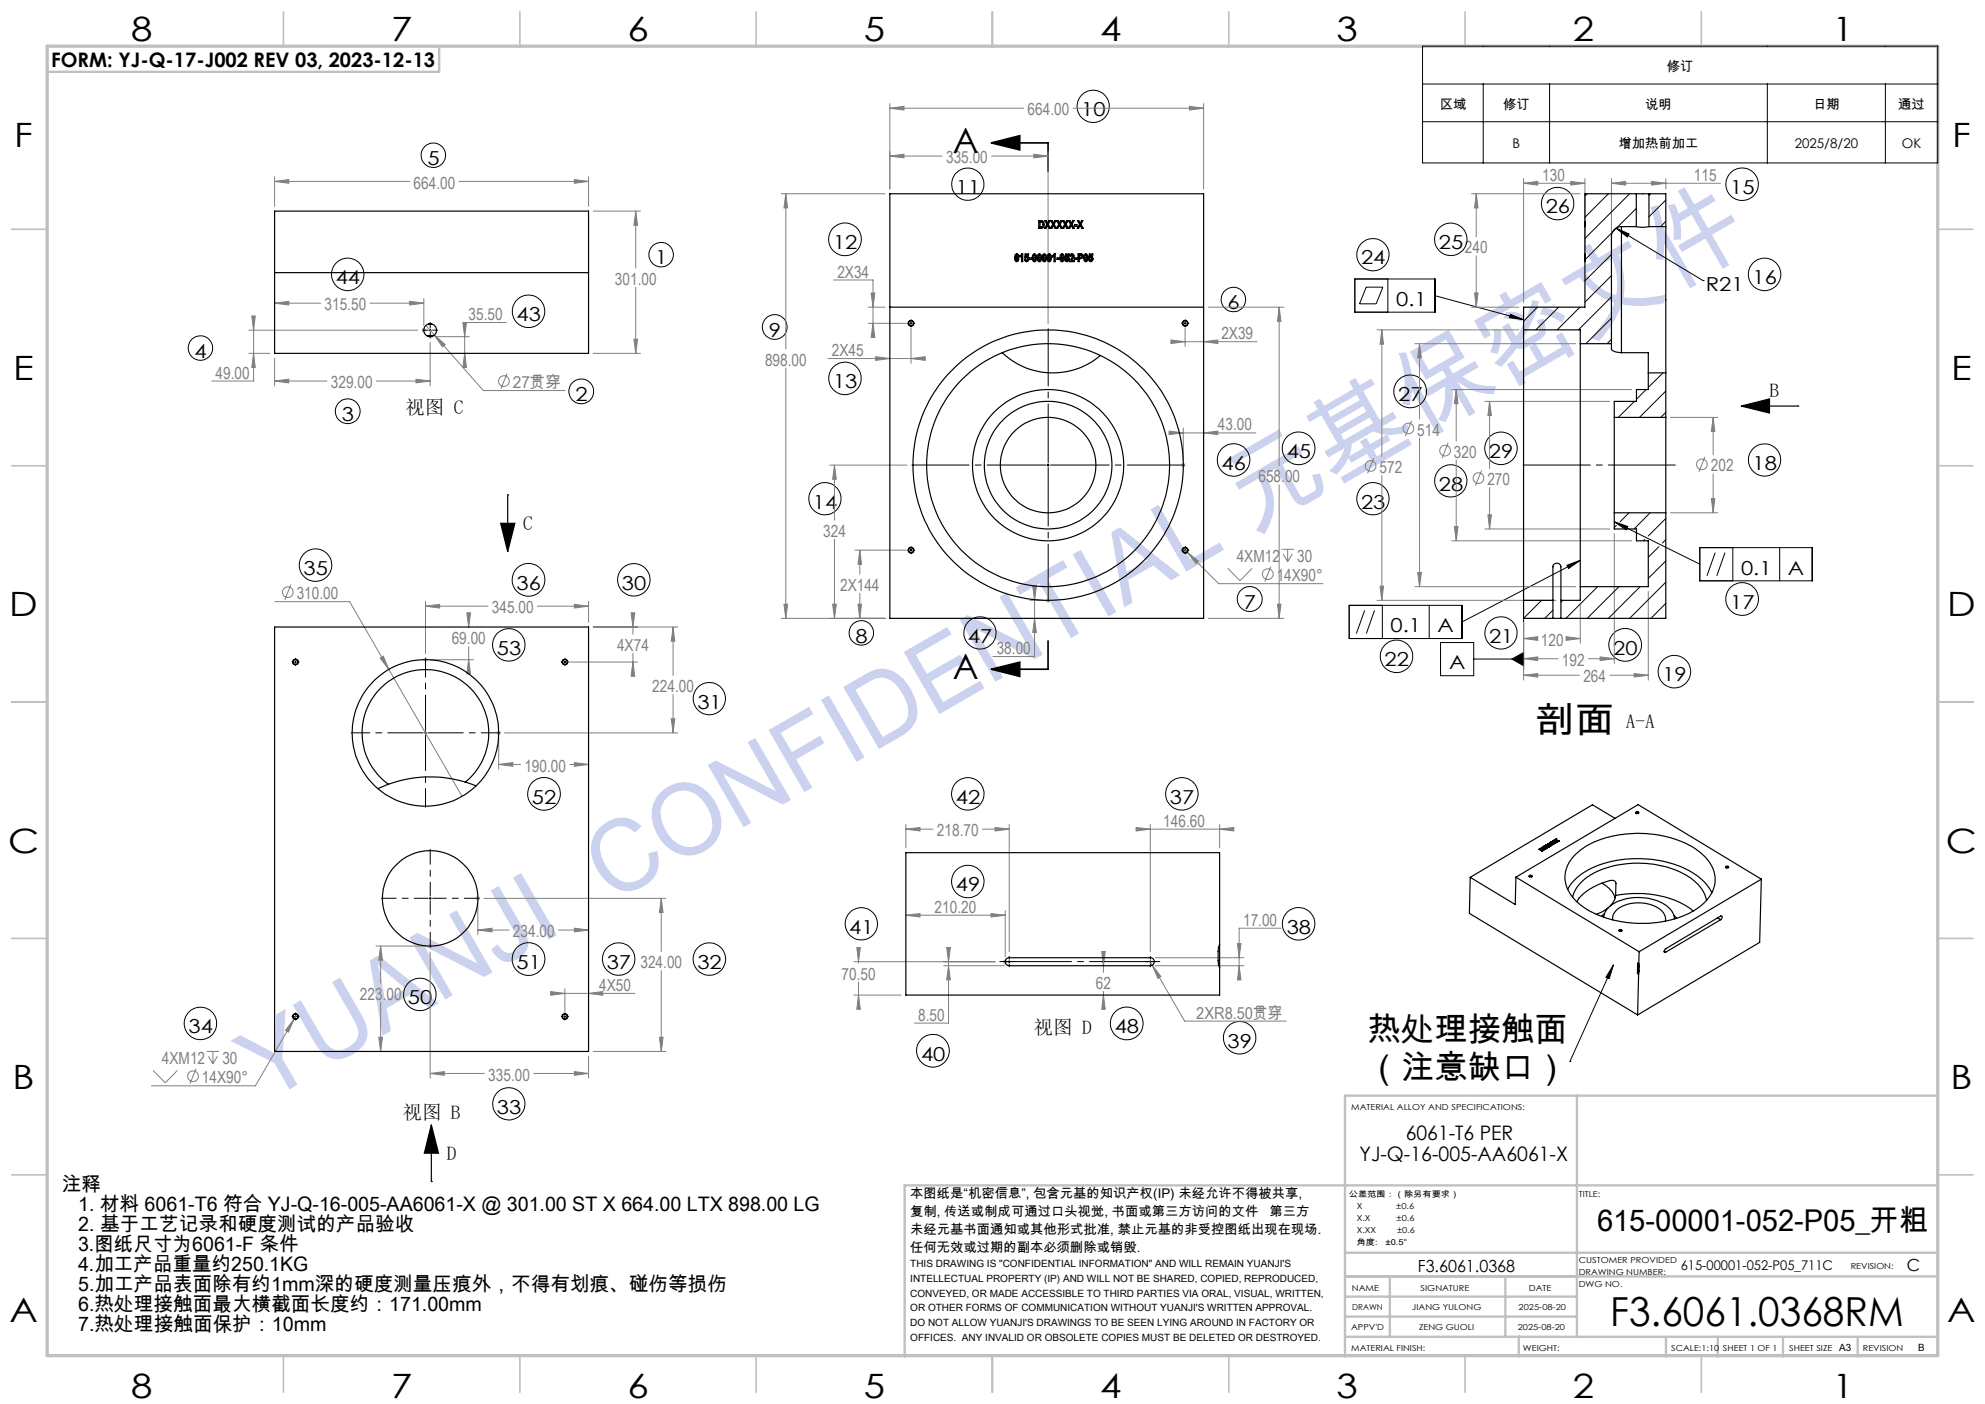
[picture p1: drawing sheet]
<svg xmlns="http://www.w3.org/2000/svg" width="420mm" height="297mm" viewBox="0 0 420 297" stroke-linecap="round" stroke-linejoin="round" font-family="sans-serif">
<g fill="none" stroke="#c0c0c0" stroke-width=".35">
<path d="M60 2.5v7.5M110 2.5v7.5M160 2.5v7.5M210 2.5v7.5M260 2.5v7.5M310 2.5v7.5M360 2.5v7.5M2.5 48.5h7.5M410 48.5h7.5M2.5 98.5h7.5M410 98.5h7.5M2.5 148.5h7.5"/>
<path d="M410 148.5h7.5M2.5 198.5h7.5M410 198.5h7.5M2.5 248.5h7.5M410 248.5h7.5M60 287v7.5M110 287v7.5M160 287v7.5M210 287v7.5M260 287v7.5M310 287v7.5M360 287v7.5"/>
</g>
<g fill="none" stroke="#c0c0c0" stroke-width=".5">
<path d="M92.9 9.8v5.4h-82.9M333.7 231.8v51M410 231.8h-125.4v55.2M410 250.8h-218.6v36.2M284.6 265h125.4M284.6 278.5h49.1M284.6 274.3h49.1M284.6 270h125.4M294.1 270v12.8M318.5 270v12.5M284.6 282.8h125.4M321.3 282.7v4.2"/>
<path d="M352.5 282.8v4.2M363.5 282.8v4.2M377.3 282.8v4.2M393.1 282.8v4.2"/>
</g>
<path d="M10 9.8h400v277h-400z" fill="none" stroke="#c0c0c0" stroke-width=".7"/>
<g fill="none" stroke="#808080" stroke-width=".21">
<path d="M58.1 38.4l3-.4v.8zM58.1 37.4v6.3M58.1 38.4h28.6M97.1 38.4h27.4M121.5 38l3 .4-3 .4zM124.5 37.4v6.3M188.3 33l3-.4v.8zM188.3 33h11.1M188.3 22.9l3-.4v.8zM188.3 21.9v18.1M188.3 22.9h28.3M209.8 33h12"/>
<path d="M218.8 32.6l3 .4-3 .4zM221.8 32v36.5M227 22.9h27.7M251.7 22.5l3 .4-3 .4zM254.7 21.9v18.1M322.4 38.8l3-.4v.8zM322.4 37.8v26.2M322.4 38.8h13M332.4 38.4l3 .4-3 .4zM335.4 37.8v16.5M341 38.8l3-.4v.8zM341 38.8h23"/>
<path d="M341 37.8v11.2M349.5 38.4l3 .4-3 .4zM352.5 37.8v2.2M125.5 44.7h10M134.5 44.7v12M134.5 44.7l.4 3h-.8zM165.3 41h22M166.3 41v32.8M166.3 41l.4 3h-.8zM176.4 59.2h8.3v12.2M311.4 41h23M312.3 41l.4 3h-.7z"/>
<path d="M312.3 41v9.1M312.3 54.1v10.9M52.6 69.8h35.8M52.6 74.8h4.5M53.3 66.8h.7l-.3 3zM53.7 74.8l.3 2.9h-.7zM53.7 66.8v13.8h-8.9M58.1 64.1l3-.4v.8zM58.1 64.1h9.7M58.1 75.8v5.8M78.3 64.1h11.4M86.7 63.7l3 .4-3 .4z"/>
<path d="M89.7 63.1v5.8M90.1 68.9l1.8 2M91 72.5v9.1M91.9 70.9l10.4 11.7h17.3M91.9 70.9l2.3 2-.6 .5zM92 71.2h7.3M97.9 68.2h.8l-.4 3zM98.3 74.8l.4 2.9h-.8zM107.1 68.2h-8.8v9.5M107.3 79l-1.3 3.2M125.5 74.8h10M134.1 71.8h.8l-.4 3z"/>
<path d="M134.5 60.7v14.1M166.3 77.9v52.9M175.2 75.8h20.6M183.7 65h3.6M183.7 68.4h8.1M184.3 62h.8l-.4 3zM184.7 68.4l.4 3h-.8zM185.3 75.5l3 .3-3 .4zM192.8 75.8l3-.3v.7zM192.8 69.4v7.5M247.8 71.9l3 .4-3 .4zM247.8 72.3h18.2"/>
<path d="M250.8 69.4v3.9M254.7 72.3l3-.4v.8zM255.7 65h16M270.7 65l.3 3h-.7zM270.7 65v33.5M291.4 69.8h30M292.4 69.8l.3 3h-.7zM292.4 69.8v26.8M299.4 72.7h34M300.4 72.7l.3 3h-.7zM300.4 72.7v15.9M311.4 65h10"/>
<path d="M312 62h.7l-.4 3zM58.1 80.6l3-.4v.8zM58.1 80.6h11.1M79.6 80.6h11.4M88 80.2l3 .4-3 .4zM175.6 98.4h16.3M176.6 98.4l.4 3h-.8zM176.6 98.4v11.6M247.4 91.2l3 .4-3 .3zM247.4 91.6h18.3M250.4 90.6v6.8M254.7 91.6l3-.4v.7z"/>
<path d="M290.7 96.9l-1.4 3.3M298.7 89l-1.3 3.2M300.4 92.7v31.4M306.4 93.7l-1.3 3.2M307.1 82.4h38.2M308.1 82.4l.4 3h-.8zM308.1 82.4v10.9M308.1 97.3v17.1M313.5 99.5l-1.3 3.3M314.2 84.9h26.4M315.2 84.9l.4 3h-.8zM315.2 84.9v14.2"/>
<path d="M353.4 88.3h10.1M360.8 96.6l-1.4 3.2M362.5 88.3l.3 3h-.7zM362.5 88.3v7.9M176.6 114v16.8M180.9 116.4h10.9M181.9 116.4l.4 3h-.8zM181.9 116.4v5.1M250.3 116l7.5 7.5h22.1M251.2 116.8l2.4 1.9-.6 .5zM268.9 119.8l-1.3 3.2M270.7 102.5v28.3"/>
<path d="M271.2 116.2h2.6M271.5 117.2l1 1.6M272.5 116.2v2.6M273.4 117.2l-.9 1.6M292.4 100.6v26.4M307.1 114.4h38.2M307.7 111.4h.8l-.4 3zM314.2 111.9h26.4M314.8 108.9h.8l-.4 3zM315.2 103.1v8.8M341.6 112.9v27.4M353.4 108.5h10.1"/>
<path d="M362.1 105.5h.7l-.3 3zM362.5 100.3v8.2M58.1 127.3h15.9l23.8 41.1M61.6 123.6l-1.3 3.3M80.4 139.2l.7-.4 1.2 2.8zM90 127.2v11.1M90 128.2h13.3M90 128.2l3-.4v.8zM91 139.6h9.2M98.8 129.6h.8l-.4 3zM99.2 129.6v3.1M99.2 136.8v5.8"/>
<path d="M99.2 139.6l.4 3h-.8zM113.7 128.2h10.8M121.5 127.8l3 .4-3 .4zM124.5 127.2v4.5M125.5 132.6h17.9M133.5 129.6h.8l-.4 3zM133.9 129.6v4.6M133.9 138.2v4.8M142.4 132.6l.4 3h-.8zM142.4 132.6v10.3M165.3 130.8h22M165.9 127.8h.8l-.4 3z"/>
<path d="M176.2 127.8h.8l-.4 3zM181.5 127.8h.8l-.4 3zM181.9 125.5v5.3M217.9 127h2.9M218.5 124h.8l-.4 3zM218.9 124v14.9h-8.8M218.9 130.8l.4 3h-.8zM255.7 130.8h16M259.8 120.2l2.6 2.6 2.5-2.6M270.3 127.8h.7l-.3 3zM291.4 127h37.8M292 124h.7l-.3 3z"/>
<path d="M299.4 124.1h34M300 121.1h.7l-.3 3zM322.4 135.1l3-.4v.8zM322.4 135.1h2.8M322.4 139.3l3-.3v.7zM322.4 131.8v12.1M322.4 139.3h7.3M331.4 134.7l3 .4-3 .4zM331.6 135.1h2.8M334.4 128v8.1M336.1 139.3h5.5M338.6 139l3 .3-3 .4z"/>
<path d="M348.8 125.1v18.8M105.5 156v6.7M106.8 155h36.6M120.5 140h14.4M133.9 140l.4 3h-.8zM142 152h.8l-.4 3zM142.4 146.9v8.1M322.4 142.8l3-.3v.7zM322.4 142.8h11.8M340.6 142.8h8.2M345.8 142.5l3 .3-3 .4zM105.5 161.7h4.6"/>
<path d="M105.5 161.7l3-.4v.8zM120.6 161.7h3.9M121.5 161.3l3 .4-3 .4zM191.7 175.4l3-.4v.8zM191.7 174.4v5M191.7 175.4h5.7M207.9 175.4h5.6M210.5 175l3 .4-3 .4zM213.5 174.4v26.9M240.4 175.4h20.7M240.4 175l3 .4-3 .4zM243.4 174.4v26.9"/>
<path d="M258.1 175.4l3-.4v.8zM258.1 174.4v5M101.1 191v6.7M101.1 196.7h6.6M101.1 196.7l3-.3v.7zM102.4 190h38.5M118.1 196.7h6.4M121.5 196.4l3 .3-3 .4zM139.9 190l.4 3h-.8zM139.9 190v11.3M191.7 193.6l3-.4v.8zM191.7 193.6h21"/>
<path d="M209.7 193.2l3 .4-3 .4zM212.7 192.6v9.8M261.8 199.6h.8l-.4 3zM271 196.4h-8.8v10.9M62.2 215.5l-8.2 14.2h-22M62.2 215.5l-1.2 2.8-.6-.3zM62.8 214.5l-.6 1M79.6 200.1h10.4M80.2 219.4h.7l-.4 3zM80.5 200.1l.4 3h-.7zM80.5 200.1v7.9M80.5 212v10.4"/>
<path d="M91 201.4v26.7M116.5 210.1h17.8M116.5 209.8l3 .3-3 .4zM119.5 209.2v4.8M124.5 210.1l3-.3v.7zM139.5 219.4h.8l-.4 3zM139.9 205.3v17.1M180.7 203.4h29.8M180.7 210.5h9.9M181.3 200.4h.7l-.4 3zM181.6 200.4v3.3M181.6 207.8v5.7"/>
<path d="M181.6 210.5l.4 3h-.7zM199.7 204.3h12.8M200.3 200.4h.8l-.4 3zM200.7 204.3l.4 3h-.8zM200.7 200.4v16h-7.2M233.1 201.3h.8l-.4 3zM233.5 210.5l.4 3h-.8zM233.5 201.3v4.4M233.5 209.7v3.8M243.4 203.4l.4 .8M243.8 204.2l1.8 2.4-.6 .4zM243.8 204.2l6.8 11.8h21.6"/>
<path d="M244.4 204.3h18.8M244.4 202.6h18.8M262.2 204.3l.4 3h-.8zM32.4 226.4l2.6 2.7 2.5-2.7M41.5 226.1l-1.3 3.2M43.7 222.4h2.7M44.1 223.4l.9 1.6M45 222.4v2.6M46 223.4l-1 1.6M91 227.1l3-.4v.8zM91 227.1h11.5M112.9 227.1h11.6"/>
<path d="M121.5 226.7l3 .4-3 .4zM124.5 223.4v4.7M125.5 222.4h15.4"/>
<circle cx="106.6" cy="80.6" r="1.13"/>
<circle cx="290" cy="98.6" r="1.14"/>
<circle cx="298" cy="90.6" r="1.13"/>
<circle cx="305.8" cy="95.3" r="1.13"/>
<circle cx="360.1" cy="98.2" r="1.14"/>
<circle cx="312.8" cy="101.1" r="1.14"/>
<circle cx="60.9" cy="125.3" r="1.13"/>
<circle cx="268.3" cy="121.5" r="1.13"/>
<circle cx="40.8" cy="227.7" r="1.14"/>
</g>
<g fill="none" stroke="#000" stroke-width=".21">
<path d="M301 9.8h109v24.7h-109zM301 17.8h109M313.8 17.8v16.7M327.9 17.8v16.7M373.9 17.8v16.7M398.9 17.8v16.7M301 25.7h109M286.7 59h16.9v7h-16.9zM293.7 59v7M341.9 48.3l18.5 11.1M341.9 48.3l2.8 1.2-.4 .6zM360.4 59.4h.1"/>
<path d="M90.8 69.8h.5M91 69.6v.5M192.5 68.4h.5M192.8 68.2v.4M250.5 68.4h.5M250.8 68.2v.4M289.1 60.7h3.5l-1.4 3.6h-3.5zM303.6 62.5l18.8 5.1M319.6 66.5l2.8 1.1-3-.4zM221.5 98.4h.5M221.8 98.1v.5M192.5 116.4h.5"/>
<path d="M192.8 116.1v.6M250.5 116.4h.5M250.8 116.1v.6M331.5 119.6l2.9-1.1-2.5 1.8zM334.4 118.5l-25.1 13.1M341.6 110.4l18.1 8.9M341.6 110.4l2.8 1-.3 .7zM359.7 115.8h23.8v7.1h-23.8zM362.9 116.9l-1.7 4.9M365 116.9l-1.7 4.9M366.6 115.8v7.1M376.6 115.8v7.1"/>
<path d="M62.5 139.8v.5M119.5 139.8v.5M285.5 128.1h23.8v7h-23.8zM288.7 129.1l-1.7 4.9M290.8 129.1l-1.7 4.9M292.5 128.1v7M302.4 128.1v7M304.8 135.9h7v7h-7zM311.8 139.4h10.6M319.9 139.4l2.5-1.4v2.8zM322.4 130.8v11M62.3 140h.5"/>
<path d="M89.8 155h.5M90 154.8v.5M119.3 140h.5M90.8 190h.5M91 189.8v.5M62.3 215h.5M62.5 214.8v.5M119.3 215h.5M119.5 214.8v.5M213.3 203.4h.5M213.5 203.2v.5M243.1 203.4h.6"/>
<path d="M243.4 203.2v.5M341.4 204.1l-9.2 20.4M341.4 204.1l-.9 2.9-.7-.3zM332.2 224.5h.1"/>
<circle cx="91.7" cy="32.8" r="2.58"/>
<circle cx="204.8" cy="39" r="3.4"/>
<circle cx="231.3" cy="22.5" r="3.4"/>
<circle cx="368.6" cy="39" r="3.4"/>
<circle cx="73.6" cy="58" r="3.4"/>
<circle cx="139.9" cy="53.9" r="2.59"/>
<circle cx="178.8" cy="50.6" r="3.5"/>
<circle cx="290.5" cy="53.9" r="3.4"/>
<circle cx="307" cy="50.6" r="3.4"/>
<circle cx="329.6" cy="43.1" r="3.4"/>
<circle cx="373.4" cy="58" r="3.4"/>
<circle cx="42.4" cy="73.6" r="2.58"/>
<circle cx="111.8" cy="65.9" r="3.4"/>
<circle cx="163.9" cy="69.2" r="2.62"/>
<circle cx="261" cy="63.4" r="2.59"/>
<circle cx="73.6" cy="87" r="2.62"/>
<circle cx="123" cy="82.8" r="2.62"/>
<circle cx="178.8" cy="80.1" r="3.4"/>
<circle cx="261" cy="97.3" r="3.4"/>
<circle cx="274.8" cy="94.8" r="3.5"/>
<circle cx="298.4" cy="82.8" r="3.5"/>
<circle cx="317.6" cy="94.8" r="3.4"/>
<circle cx="373.4" cy="97.3" r="3.4"/>
<circle cx="66.8" cy="119.5" r="3.4"/>
<circle cx="174.5" cy="105.5" r="3.4"/>
<circle cx="290.5" cy="105.5" r="3.4"/>
<circle cx="307" cy="101.7" r="3.4"/>
<circle cx="107.6" cy="136.4" r="3.4"/>
<circle cx="111.8" cy="122.7" r="3.5"/>
<circle cx="134.1" cy="122.7" r="3.4"/>
<circle cx="182.2" cy="133.9" r="2.58"/>
<circle cx="207.3" cy="133.9" r="3.4"/>
<circle cx="264.4" cy="126.7" r="2.64"/>
<circle cx="295.5" cy="138.8" r="3.4"/>
<circle cx="317.6" cy="133.9" r="3.4"/>
<circle cx="343.9" cy="136.4" r="3.5"/>
<circle cx="368.6" cy="126.7" r="3.5"/>
<circle cx="150.1" cy="147.8" r="3.4"/>
<circle cx="354.3" cy="142.1" r="3.4"/>
<circle cx="115.1" cy="167.9" r="3.5"/>
<circle cx="204.8" cy="167.9" r="3.4"/>
<circle cx="250.1" cy="167.9" r="3.4"/>
<circle cx="182.3" cy="195.4" r="3.4"/>
<circle cx="204.8" cy="186.5" r="3.4"/>
<circle cx="274.8" cy="195.4" r="3.4"/>
<circle cx="42.4" cy="216.5" r="3.4"/>
<circle cx="88.8" cy="210.4" r="3.4"/>
<circle cx="111.8" cy="202.9" r="3.5"/>
<circle cx="130.9" cy="202.9" r="3.4"/>
<circle cx="150.1" cy="202.9" r="3.4"/>
<circle cx="238.4" cy="216.5" r="3.5"/>
<circle cx="262.3" cy="219.5" r="3.4"/>
<circle cx="107.6" cy="233.5" r="3.4"/>
<circle cx="197.4" cy="222.3" r="3.5"/>
</g>
<path d="M368.4 85.9l6-1.5v3zM368.4 85.9h12M380.4 85.9h.1M105.9 110.7h3l-1.5 6zM107.4 104.7h.1M107.4 104.7v12M91.3 237.9l1.5 6h-3zM91.3 237.9v12M91.3 249.9h.1" fill="none" stroke="#000" stroke-width=".25"/>
<path d="M209.8 30.2l6-1.5v3zM209.8 30.2h12v6M221.8 135.6v6h-12M209.8 141.6l6-1.5v3z" fill="none" stroke="#000" stroke-width=".35"/>
<g fill="none" stroke="#c0c0c0" stroke-width=".21">
<path d="M89.2 69.8h1M89.3 69.5l.7 .7M89.7 69.4v1M90 69.5l-.7 .7M90.5 71.2h1M90.7 70.9l.7 .7M91 70.7v1M91.4 70.9l-.7 .7M249.9 98.4h1M250 98l.7 .7M250.4 97.9v1M250.7 98l-.7 .7"/>
<path d="M89.5 139.6h1M89.7 139.2l.7 .7M90 139v1M90.4 139.2l-.7 .7M221.3 127h.9M221.4 126.6l.7 .7M221.8 126.5v1M222.1 126.6l-.7 .7M105 155h1M105.2 154.7l.7 .7M105.5 154.5v1M105.9 154.7l-.7 .7"/>
<path d="M90.7 199.8l.7 .7M91 199.6v1.1M91.4 199.8l-.7 .7M100.6 190h1M100.8 189.7l.7 .7M101.1 189.5v1M101.5 189.7l-.7 .7M90.5 200.1h1M212.2 203.4h1M212.3 203.1l.7 .7M212.7 202.9v1M213 203.1l-.7 .7"/>
</g>
<path d="M354.5 98.4h-32.3" fill="none" stroke="#000" stroke-width=".21" stroke-dasharray="15.2 1.3 1.3 1.3" stroke-dashoffset="1.1"/>
<g fill="none" stroke="#000" stroke-width=".21" stroke-dasharray="15.2 1.3 1.3 1.3">
<path d="M90.5 69.8h-1.1M91 69.3v-1.1M91 70.3v1.1M91.5 69.8h1.1M192.3 68.4h-.3M192.8 67.9v-.3M192.8 68.9v.2M193.3 68.4h.2M250.3 68.4h-.3M250.8 67.9v-.3M250.8 68.9v.2M251.3 68.4h.2"/>
<path d="M192.3 116.4h-.3M192.8 115.9v-.3M192.8 116.9v.2M193.3 116.4h.2M250.3 116.4h-.3M250.8 115.9v-.3M250.8 116.9v.2M251.3 116.4h.2M62.5 139.5v-.2M119.5 139.5v-.2M62 140h-.2M62.5 140.5v.3"/>
<path d="M63 140h.3M119 140h-.2M119.5 140.5v.3M120 140h.3M62 215h-.2M62.5 214.5v-.2M62.5 215.5v.3M63 215h.3M119 215h-.2M119.5 214.5v-.2M119.5 215.5v.3M120 215h.3"/>
<path d="M213 203.4h-.6M213.5 202.9v-.6M213.5 203.9v.6M214 203.4h.6M242.9 203.4h-.6M243.4 202.9v-.6M243.4 203.9v.6M243.9 203.4h.6"/>
</g>
<path d="M89.5 155h-15.2M90 154.5v-15.2M90 155.5v15.3M90.5 155h15.3" fill="none" stroke="#000" stroke-width=".21" stroke-dasharray="15.2 1.3 1.3 1.3" stroke-dashoffset="7.8"/>
<path d="M90.5 190h-9.8M91 189.5v-9.8M91 190.5v9.9M91.5 190h9.9" fill="none" stroke="#000" stroke-width=".21" stroke-dasharray="15.2 1.3 1.3 1.3" stroke-dashoffset="12.3"/>
<path d="M245.4 203.4h-33.9" fill="none" stroke="#000" stroke-width=".21" stroke-dasharray="15.2 1.3 1.3 1.3" stroke-dashoffset=".4"/>
<path d="M221.3 98.4h-28.4M221.8 97.9v-28.4M221.8 98.9v28.3M222.3 98.4h28.3" fill="none" stroke="#000" stroke-width=".21" stroke-dasharray="15.2 1.3 1.3 1.3" stroke-dashoffset="2.8"/>
<g fill="#000">
<path d="M341.4 204.1l-.9 2.9-.7-.3z"/>
<path d="M209.8 30.2l6-1.5v3zM209.8 141.6l6-1.5v3z"/>
<path d="M341.9 48.3l2.8 1.2-.4 .6zM319.6 66.5l2.8 1.1-3-.4zM331.5 119.6l2.9-1.1-2.5 1.8zM341.6 110.4l2.8 1-.3 .7zM319.9 139.4l2.5 1.4v-2.8z"/>
<path d="M368.4 85.9l6-1.5v3zM105.9 110.7h3l-1.5 6zM91.3 237.9l1.5 6h-3z"/>
</g>
<g fill="#808080">
<path d="M332.4 38.4l3 .4-3 .4zM322.4 38.8l3-.4v.8z"/>
<path d="M341 38.8l3-.4v.8zM349.5 38.4l3 .4-3 .4zM312 62h.7l-.4 3zM312.3 41l.4 3h-.7zM362.5 88.3l.3 3h-.7zM362.1 105.5h.7l-.3 3zM315.2 84.9l.4 3h-.8zM314.8 108.9h.8l-.4 3zM308.1 82.4l.4 3h-.8zM307.7 111.4h.8l-.4 3zM300.4 72.7l.3 3h-.7zM300 121.1h.7l-.3 3zM292.4 69.8l.3 3h-.7zM292 124h.7l-.3 3z"/>
<path d="M322.4 135.1l3-.4v.8zM331.4 134.7l3 .4-3 .4z"/>
<path d="M338.6 139l3 .3-3 .4zM322.4 139.3l3-.3v.7zM345.8 142.5l3 .3-3 .4zM322.4 142.8l3-.3v.7z"/>
<path d="M86.7 63.7l3 .4-3 .4zM58.1 64.1l3-.4v.8zM209.7 193.2l3 .4-3 .4zM191.7 193.6l3-.4v.8z"/>
<path d="M218.5 124h.8l-.4 3zM218.9 130.8l.4 3h-.8zM99.2 139.6l.4 3h-.8zM98.8 129.6h.8l-.4 3zM80.5 200.1l.4 3h-.7zM80.2 219.4h.7l-.4 3zM105.5 161.7l3-.4v.8zM121.5 161.3l3 .4-3 .4zM101.1 196.7l3-.3v.7zM121.5 196.4l3 .3-3 .4zM97.9 68.2h.8l-.4 3zM98.3 74.8l.4 2.9h-.8z"/>
<path d="M247.4 91.2l3 .4-3 .3zM254.7 91.6l3-.4v.7z"/>
<path d="M251.7 22.5l3 .4-3 .4zM188.3 22.9l3-.4v.8zM121.5 38l3 .4-3 .4zM58.1 38.4l3-.4v.8zM88 80.2l3 .4-3 .4zM58.1 80.6l3-.4v.8zM210.5 175l3 .4-3 .4zM191.7 175.4l3-.4v.8z"/>
<path d="M184.7 68.4l.4 3h-.8zM184.3 62h.8l-.4 3zM181.9 116.4l.4 3h-.8zM181.5 127.8h.8l-.4 3zM176.6 98.4l.4 3h-.8zM176.2 127.8h.8l-.4 3zM166.3 41l.4 3h-.8zM165.9 127.8h.8l-.4 3zM251.2 116.8l1.8 2.4 .6-.5zM270.7 65l.3 3h-.7zM270.3 127.8h.7l-.3 3zM80.4 139.2l1.9 2.4-1.2-2.8zM133.9 140l.4 3h-.8zM133.5 129.6h.8l-.4 3zM142 152h.8l-.4 3zM142.4 132.6l.4 3h-.8zM139.9 190l.4 3h-.8zM139.5 219.4h.8l-.4 3zM62.2 215.5l-1.8 2.5 .6 .3zM90 128.2l3-.4v.8zM121.5 127.8l3 .4-3 .4zM116.5 209.8l3 .3-3 .4zM124.5 210.1l3-.3v.7zM91 227.1l3-.4v.8zM121.5 226.7l3 .4-3 .4zM53.3 66.8h.7l-.3 3zM53.7 74.8l.3 2.9h-.7zM91.9 70.9l1.7 2.5 .6-.5zM134.5 44.7l.4 3h-.8zM134.1 71.8h.8l-.4 3zM181.3 200.4h.7l-.4 3zM181.6 210.5l.4 3h-.7zM200.3 200.4h.8l-.4 3zM200.7 204.3l.4 3h-.8zM243.8 204.2l1.2 2.8 .6-.4zM261.8 199.6h.8l-.4 3zM262.2 204.3l.4 3h-.8zM233.1 201.3h.8l-.4 3zM233.5 210.5l.4 3h-.8zM240.4 175l3 .4-3 .4zM258.1 175.4l3-.4v.8z"/>
<path d="M247.8 71.9l3 .4-3 .4zM254.7 72.3l3-.4v.8z"/>
<path d="M188.3 33l3-.4v.8zM218.8 32.6l3 .4-3 .4z"/>
<path d="M192.8 75.8l3-.3v.7zM185.3 75.5l3 .3-3 .4z"/>
</g>
<g fill="none" stroke="#000" stroke-width=".25">
<path d="M58.1 44.7h66.4v30.1h-66.4zM58.1 57.7h66.4M188.3 41h66.4v89.8h-66.4zM214.8 53.9l.4-.2 .3 .3v.1h-.2l-.1-.1h-.2l-.1 .4a.48 .48 0 0 1 .7 .2 .48 .48 0 0 1-.2 .6l-.3 .1a.84 .84 0 0 1-.3-1.3zM215 54.6l.1-.1a.3 .3 0 0 1 .2 .3 .3 .3 0 0 1-.2 .3zM216.2 53.7h.2v1.6h-.3v-1.2l-.3 .3v-.3zM216.9 53.7h.7v.3h-.5v.3a.49 .49 0 0 1 .6 .6 .49 .49 0 0 1-.9 .2v-.2h.2l.1 .1a.26 .26 0 0 0 .3-.3 .26 .26 0 0 0-.4-.1l-.2-.1zM217.8 54.6h.5v.3h-.5zM218.5 53.9l.3-.2a.68 .68 0 0 1 .5 1.1v.2a.37 .37 0 0 1-.4 .3 .37 .37 0 0 1-.4-.3zM218.8 54l.1-.1a.89 .89 0 0 1 0 1.2 1 1 0 0 1-.1-1.1zM219.6 53.9l.1-.1a.51 .51 0 0 1 .6 .1 .51 .51 0 0 1 0 .6 .51 .51 0 0 1 0 .7 .51 .51 0 0 1-.6 .1l-.2-.5zM219.8 46.7h.7a.89 .89 0 0 1 .4 .8 .89 .89 0 0 1-.6 .8h-.5z"/>
<path d="M219.9 54h.1a1 1 0 0 1-.1 1.1 1 1 0 0 1 0-1.1zM220.1 47a.53 .53 0 0 1 .6 .5 .53 .53 0 0 1-.6 .5zM220.6 53.9l.1-.1a.52 .52 0 0 1 .6 .1 .52 .52 0 0 1 .1 .6 .52 .52 0 0 1-.1 .7 .52 .52 0 0 1-.6 .1l-.2-.8zM220.8 54h.3a1 1 0 0 1-.1 1.1l-.2-.2zM221.1 46.7h.2l.4 .5 .2-.5h.3l-.4 .7 .4 .9 .5-.9-.4-.7h.3l.3 .5 .3-.5h.3l-.5 .7 .5 .9 .5-.9-.4-.7h.3l.3 .5 .2-.5h.4l-.5 .7 .5 .9 .5-.9-.5-.7h.3l.3 .5 .3-.5h.3l-.4 .7 .5 .9 .4-.9-.4-.7h.3l.3 .5 .3-.5h.3l-.5 .7 .5 .9h-.3l-.3-.6-.4 .6h-.6l-.3-.6-.3 .6h-.6l-.3-.6-.4 .6h-.6l-.3-.6-.3 .6h-.6l-.3-.6-.4 .6h-.3l.5-.9zM221.7 53.9l.2-.2a.68 .68 0 0 1 .5 1.1v.2a.37 .37 0 0 1-.4 .3 .37 .37 0 0 1-.3-.3zM221.9 54h.2a.88 .88 0 0 1-.1 1.1zM223.1 53.7h.2v1.6h-.3v-1.2l-.3 .3v-.3zM223.7 54.6h.4v.3h-.4zM224.4 53.9l.2-.2a.68 .68 0 0 1 .5 1.1v.2a.4 .4 0 0 1-.4 .3 .4 .4 0 0 1-.4-.3zM224.6 54h.2a.88 .88 0 0 1-.1 1.1zM225.5 53.7h.7v.3h-.5l-.1 .3a.49 .49 0 0 1 .6 .6 .49 .49 0 0 1-.8 .2l-.1-.2h.3a.18 .18 0 0 0 .2 .2 .18 .18 0 0 0 .2-.2 .25 .25 0 0 0-.1-.4 .25 .25 0 0 0-.3 .1l-.2-.1z"/>
<path d="M226.5 53.8a.49 .49 0 0 1 .7 .1 .49 .49 0 0 1 0 .6l-.5 .6h.6v.2h-1l.7-1.2-.2-.2-.2 .3-.3-.1zM227.4 47.5h.5v.4h-.5zM227.4 54.6h.5v.3h-.5zM228 46.7h.2l.4 .5 .2-.5h.3l-.4 .7 .5 .9h-.3l-.3-.6-.4 .6h-.3l.5-.9zM228.1 53.7h.5a.55 .55 0 0 1 .6 .6 .55 .55 0 0 1-.8 .4v.6h-.3zM228.4 54a.33 .33 0 0 1 .3 0 .33 .33 0 0 1 .1 .4h-.4zM229.4 53.9l.2-.2a.68 .68 0 0 1 .6 1.1l-.1 .2a.37 .37 0 0 1-.4 .3 .37 .37 0 0 1-.3-.3zM229.7 54v-.1a.89 .89 0 0 1 .1 1.2h-.1a1 1 0 0 1 0-1.1zM230.5 53.7h.7v.3h-.5l-.1 .3a.49 .49 0 0 1 .7 .6 .49 .49 0 0 1-.9 .2v-.2h.2a.2 .2 0 0 0 .2 .2 .2 .2 0 0 0 .2-.2 .26 .26 0 0 0-.1-.4 .26 .26 0 0 0-.3 .1l-.2-.1zM335.4 53.8v.7M335.4 54.5v.7M335.4 47h.1"/>
<path d="M335.4 47.9h.1M335.4 54.5h.1M335.4 53.8h.1M335.4 55.2h.1M335.4 47.2h.1M335.4 47.7h.1M335.4 47.4h.1M343.1 47.9v26.7M343.1 47.9a2.05 2.05 0 0 0-2.1 2.1v22.7M343.1 47.9h3.1M346.2 47.9l1 .2 1.7-.2M346.2 41h2.7"/>
<path d="M346.2 41h-10.8v24h-13v4.8M346.2 41v6.9M348.9 41h3.6v6.9M348.9 47.9h3.6M348.9 41v6.9M352.5 47.9v31M90.4 71h1.2M90.7 68.5h.7M188.3 65h66.4M212.1 74.6a15.6 15.6 0 0 0 20.7 .6M322.4 69.8v57.2M322.4 69.8h12v2.9"/>
<path d="M334.4 72.7v51.4M334.4 72.7h6.6M341 72.7v.3a1.11 1.11 0 0 0 1.1 1.5l1 .1M343.1 74.6h5.7v4.3M348.8 78.9h3.7M348.8 78.9v3.5h-2.5v2.5h-4.7v3.4M352.5 78.9v9.4M341.6 88.3v20.2M341.6 88.3h10.9M352.5 88.3v20.2M341.6 108.5h10.9M341.6 108.5v3.4h4.7v2.5h2.5v9.7h-14.4"/>
<path d="M352.5 108.5v22.3h-22.2M58.1 132.6h66.4v89.8h-66.4zM322.4 127v3.8h6.2M322.4 127h6.2M328.6 127v-7.1a.85 .85 0 0 1 .8-.8 .85 .85 0 0 1 .9 .8v7.1M328.6 130.8h1.7M328.6 127v3.8M330.3 127v3.8M334.4 124.1v2.9h-4.1M82.2 165.9l-2.2 .9M98.5 165.4a13.4 13.4 0 0 0 1.1-19.7 13.4 13.4 0 0 0-19.7 .6 13.4 13.4 0 0 0 2.3 19.6M98.5 165.4l2.2 .9"/>
<path d="M98.5 165.4a25.9 25.9 0 0 0-16.3 .5M325.8 179.6l-.2 .1 .6 .4 .4-.3-.2-.2M325.8 179.6h.6M325.8 179.6h.1M325.8 179.7l.4-.1 .2 .2-.1 .1M325.8 179.7h.1M325.8 179.7l.4 .2M326.2 179.3h.1M326.2 179.3l-.1 .1 .5 .1 .1 .3 .1-.1-.1-.2M326.2 179.3h.3M326.2 179.9h.1M326.3 179.9h.1"/>
<path d="M326.3 179.9h-.1M326.4 179.6l.2 .2M326.4 179.6h.1M326.4 179.8h.1M326.4 179.8l-.1 .1M326.5 179.3v.1M326.6 179.1h.1M326.6 179.1l-.2 .1 .1 .1M326.6 179.1l.1 .3M326.7 179.4h.1M326.7 179l.3 .1M326.7 179l-.2 .2"/>
<path d="M326.7 179l-.1 .1 .5 .1 .1 .3M326.7 179.4l.5 .1M326.7 179h.1M326.7 179.5h.1M326.7 179.5h.5M327 179.1h.1M327.1 178.8h.1M327.1 178.8l.1 .3M327.1 178.8l-.2 .1 .1 .2M327.2 179.1h.1M327.2 179.1l.5 .1h-.5M327.2 178.7h.1"/>
<path d="M327.2 178.7l-.1 .1 .5 .1 .1 .3 .1-.1M327.2 178.7l-.1 .1M327.2 178.7l.3 .1M327.2 179.2h.1M327.2 179.2l.1 .2-.1 .1M327.5 178.8h.1M327.5 178.5l-.1 .1 .1 .2M327.5 178.5l.2 .3M327.5 178.5h.1M327.6 178.5l.4 .1 .2 .3M327.7 178.8h.1M327.7 178.8l.5 .1"/>
<path d="M327.7 178.4h.1M327.7 178.4l-.1 .1M327.7 178.4l.3 .1M327.7 178.9h.5M327.7 178.9l.1 .2M328 178.5h.1M328 178.2h.1M328 178.2l.2 .3M328 178.2l-.1 .1 .1 .2M328.2 178.1h.1M328.2 178.1l-.2 .1 .5 .1 .2 .3-.5-.1M328.2 178.1l.3 .1"/>
<path d="M328.2 178.5h.1M328.2 178.6h.1M328.2 178.6l.1 .2-.1 .1M328.2 178.6l.1 .2M328.5 177.9h.1M328.5 177.9l-.1 .1 .1 .2M328.5 177.9l.1 .3M328.5 178.2h.1M328.6 178.2h.1M328.6 178.2l.6 .1h-.5M328.7 178.3h.1M328.7 178.3l.1 .2-.2 .2-.4-.1"/>
<path d="M328.8 177.8l.5 .1 .1 .3 .1-.1-.1-.2M328.9 177.7l.3 .1M328.9 177.7l-.1 .1M328.9 178.1h.3zM328.9 177.7h.1M329.1 178h.1M329.2 177.8h.1M329.2 177.5h.1M329.2 177.5l.2 .3M329.2 177.5v.3M329.4 177.8h.1M329.4 177.8l.5 .1h-.5"/>
<path d="M329.4 177.9h.1M341.7 173.1l-4.8-2.9-25.8 15.4M346.1 171.8l.2-.1a.29 .29 0 0 1 .4 0 .29 .29 0 0 1-.1 .5 .29 .29 0 0 1-.4-.1zM346.2 172.1a.22 .22 0 0 1 .2-.3 .22 .22 0 0 1 .2 .3M191.7 180.4h66.4v30.1h-66.4zM258.1 199.8l-.4 1.2v2.4l.4 1.3M311.1 185.6l-.2 7.6 35.6 21.5M320.7 185.6l25.9-15.4 26.1 15.8M320.7 185.6l26.1 15.7M320.7 185.6l-.1 5.7-9.5-5.7M323.6 185.2h.1a.27 .27 0 0 1 .4-.1 .27 .27 0 0 1 0 .4 .27 .27 0 0 1-.4 0 .19 .19 0 0 1-.2-.1 .19 .19 0 0 1 .1-.2zM323.6 185.5a.21 .21 0 0 1 .2-.3 .21 .21 0 0 1 .2 .3"/>
<path d="M331.7 188.1a12.8 12.8 0 0 1 8.5-5.7 23.7 23.7 0 0 1 18.8 2.8l1.9 1.6 1.3 2.1M332.7 189.8a9.5 9.5 0 0 1 6.7-6 21.8 21.8 0 0 1 18.2 1.9 7.8 7.8 0 0 1 3.5 4.8M333.1 181a18.4 18.4 0 0 1 12.6-4.7 21.5 21.5 0 0 1 14.1 4.1 6.8 6.8 0 0 1 2.6 7.9 11.3 11.3 0 0 1-7 5.7 24.3 24.3 0 0 1-20.3-2.1 7.8 7.8 0 0 1-3.9-7.1v-.4a7.6 7.6 0 0 1 1.9-3.4zM338.9 186.8l1.4 1a4.5 4.5 0 0 1 1.4 2.2M339.3 194a4.9 4.9 0 0 1 4.1-3.7 10.4 10.4 0 0 1 9.9 2l.7 1 .3 1.1M339.5 193.3l-.6 .5M340.3 192l-1.1 .8-1.5 .6M341.2 194.6a3.3 3.3 0 0 1 2.8-3.2 7.7 7.7 0 0 1 7.9 1.6l.4 .8 .1 1.1M341.8 189.4a21.2 21.2 0 0 1 15.9 2.8l.6 .5M341.8 189.4l.1-2.5a.81 .81 0 0 0-1.2-.6 11.9 11.9 0 0 0-6.8 4.1l-.2 .4M341.8 189.4l-.2 1-.9 1.3M342.6 196.7h.1a.27 .27 0 0 1 .4-.1 .27 .27 0 0 1 0 .4 .27 .27 0 0 1-.4 0l-.2-.1z"/>
<path d="M342.7 197a.21 .21 0 0 1 .1-.3 .21 .21 0 0 1 .2 .3M354.2 193.6l.6 .6M363.4 194.2l.7 .4M364.1 194.6l.3-.5-.1-.4-11.9 7-.3 .5a.2 .2 0 0 0 0 .2 .2 .2 0 0 0 .3 0M364.1 194.6l-11.7 6.8M365.1 183.3l.2-.1a.29 .29 0 0 1 .4 0 .29 .29 0 0 1-.1 .5 .29 .29 0 0 1-.4-.1zM365.2 183.6a.22 .22 0 0 1 .2-.3 .22 .22 0 0 1 .3 .3h-.1M372.7 186l-25.9 15.3M372.7 186l-.4 13.4-25.8 15.3M212.9 202.9l.5-.3h30a.85 .85 0 0 1 .8 .8 .85 .85 0 0 1-.8 .9h-29.9a.84 .84 0 0 1-.7-.5 .84 .84 0 0 1 .1-.9zM346.5 205.9l.2 .2M346.5 203.8l.1 .5"/>
<path d="M346.5 203.8l.2 .1M346.5 203.8v2.1M346.6 205.2l-.1 .7M346.6 204.3l.3 .2M346.6 204.3v.9M346.6 205.2l.2 .1M346.7 206.1l-.2 8.6M346.7 203.9l.2 .6M346.8 205.3l-.1 .8M346.8 201.3l-.1 2.6M346.9 204.5l-.1 .8M352.1 201.3l.3 .1"/>
<circle cx="91" cy="69.9" r="1.34"/>
<circle cx="192.8" cy="68.4" r=".6"/>
<circle cx="192.8" cy="68.4" r=".51"/>
<circle cx="250.8" cy="68.4" r=".6"/>
<circle cx="250.8" cy="68.4" r=".51"/>
<circle cx="221.8" cy="98.4" r="16"/>
<circle cx="221.8" cy="98.4" r="10.1"/>
<circle cx="221.8" cy="98.4" r="25.7"/>
<circle cx="221.8" cy="98.4" r="28.6"/>
<circle cx="221.8" cy="98.4" r="13.5"/>
<circle cx="192.8" cy="116.4" r=".61"/>
<circle cx="192.8" cy="116.4" r=".51"/>
<circle cx="250.7" cy="116.4" r=".6"/>
<circle cx="250.8" cy="116.4" r=".51"/>
<circle cx="62.5" cy="140" r=".51"/>
<circle cx="62.5" cy="140" r=".61"/>
<circle cx="90" cy="155" r="15.5"/>
<circle cx="119.5" cy="140" r=".51"/>
<circle cx="119.5" cy="140" r=".61"/>
<circle cx="91" cy="190" r="10.1"/>
<circle cx="62.5" cy="215" r=".51"/>
<circle cx="62.5" cy="215" r=".61"/>
<circle cx="119.5" cy="215" r=".51"/>
<circle cx="119.5" cy="215" r=".61"/>
</g>
<g fill="none" stroke="#000" stroke-width=".21">
<path d="M335.8 41l-.4 .4M340.3 41l-4.9 5M341 53.8l-5.6 5.6M341 58.3l-5.6 5.6M344.8 41l-9.4 9.4M346.2 44.1l-10.8 10.8M349.3 41l-.4 .4M352.5 42.3l-3.6 3.6M352.5 46.8l-1.1 1.1M325.3 65l-2.9 2.9M329.8 65l-4.8 4.8M334.3 65l-4.8 4.8"/>
<path d="M341 62.8l-7 7M341 67.3l-5.4 5.4M341 71.8l-1 .9M351.9 78.9l-3.1 3M345.8 84.9l-3.4 3.4M348.3 82.4l-2 2.1M352.5 82.7l-5.6 5.6M352.5 87.2l-1.1 1.1M342 111.2l-.4 .4M344.7 108.5l-1.9 1.9M348 114.1l-.3 .3M349.1 108.5l-3.3 3.4"/>
<path d="M351 115.6l-2.2 2.3M352.5 109.7l-3.7 3.7M352.5 114.2l-.7 .7M352.5 118.7l-3.7 3.6M326.2 127l-3.8 3.8M328.6 129.1l-1.8 1.7M330.7 127l-.4 .4M338 124.1l-6.7 6.7M342.5 124.1l-6.7 6.7M347 124.1l-6.7 6.7M352.5 123.2l-7.7 7.6M352.5 127.6l-3.2 3.2"/>
</g>
<text font-size="21.2" fill="#cbd2ef" x="56.3" y="233.3" transform="rotate(-30 56.3 233.3)">YUANJI CONFIDENTIAL 元基保密文件</text>
<text font-size="8.5" x="340.7" y="280.5">F3.6061.0368RM</text>
<g font-size="7.4">
<text x="201.6" y="32.3">A</text>
<text x="201.6" y="143.6">A</text>
<text x="324.7" y="154.8">剖面</text>
</g>
<g font-size="7.1">
<text x="27.7" y="8.7">8</text>
<text x="82.7" y="8.7">7</text>
<text x="132.7" y="8.7">6</text>
<text x="182.8" y="8.7">5</text>
<text x="232.8" y="8.7">4</text>
<text x="282.8" y="8.7">3</text>
<text x="332.8" y="8.7">2</text>
<text x="387.8" y="8.7">1</text>
<text x="3" y="31.1">F</text>
<text x="413" y="31.1">F</text>
<text x="2.8" y="80.4">E</text>
<text x="412.8" y="80.4">E</text>
<text x="2" y="130.4">D</text>
<text x="412" y="130.4">D</text>
<text x="1.7" y="180.4">C</text>
<text x="411.7" y="180.4">C</text>
<text x="289.4" y="220.3">热处理接触面</text>
<text x="2.7" y="230.4">B</text>
<text x="289.4" y="228.3">（注意缺口）</text>
<text x="412.7" y="230.4">B</text>
<text x="2" y="279.6">A</text>
<text x="412" y="279.6">A</text>
<text x="27.7" y="295.7">8</text>
<text x="82.7" y="295.7">7</text>
<text x="132.7" y="295.7">6</text>
<text x="182.8" y="295.7">5</text>
<text x="232.8" y="295.7">4</text>
<text x="282.8" y="295.7">3</text>
<text x="332.8" y="295.7">2</text>
<text x="387.8" y="295.7">1</text>
</g>
<text font-size="6.3" x="337.9" y="260.5">615-00001-052-P05_开粗</text>
<g font-size="4.2">
<text x="10.8" y="14.2">FORM: YJ-Q-17-J002 REV 03, 2023-12-13</text>
<text x="287.7" y="245.6">YJ-Q-16-005-AA6061-X</text>
<text x="297.4" y="241.2">6061-T6 PER</text>
<text x="13.1" y="252">注释</text>
<text x="16.5" y="256.2">1. 材料 6061-T6 符合 YJ-Q-16-005-AA6061-X @ 301.00 ST X 664.00 LTX 898.00 LG</text>
<text x="16.5" y="260.5">2. 基于工艺记录和硬度测试的产品验收</text>
<text x="16.5" y="268.9">4.加工产品重量约250.1KG</text>
<text x="16.5" y="264.7">3.图纸尺寸为6061-F 条件</text>
<text x="16.5" y="273.2">5.加工产品表面除有约1mm深的硬度测量压痕外，不得有划痕、碰伤等损伤</text>
<text x="16.5" y="277.4">6.热处理接触面最大横截面长度约：171.00mm</text>
<text x="16.5" y="281.6">7.热处理接触面保护：10mm</text>
</g>
<g font-size="4.1">
<text x="228.8" y="24.6">10</text>
<text x="90.4" y="34.9">5</text>
<text x="202.2" y="41">11</text>
<text x="366.1" y="41">15</text>
<text x="327" y="45.1">26</text>
<text x="176.3" y="52.7">12</text>
<text x="304.4" y="52.7">25</text>
<text x="138.6" y="55.9">1</text>
<text x="288" y="55.9">24</text>
<text x="71" y="60.1">44</text>
<text x="259.7" y="65.4">6</text>
<text x="295.4" y="64.7">0.1</text>
<text x="360.9" y="61.5">R21</text>
<text x="370.8" y="60.1">16</text>
<text x="109.3" y="67.9">43</text>
<text x="162.7" y="71.3">9</text>
<text x="41.2" y="75.7">4</text>
<text x="176.3" y="82.1">13</text>
<text x="72.3" y="89.1">3</text>
<text x="85.8" y="87.6">视图 C</text>
<text x="121.8" y="84.9">2</text>
<text x="295.8" y="84.9">27</text>
<text x="374.4" y="84.1">B</text>
<text x="258.5" y="99.4">46</text>
<text x="272.2" y="96.9">45</text>
<text x="315.1" y="96.9">29</text>
<text x="370.8" y="99.4">18</text>
<text x="172" y="107.6">14</text>
<text x="288" y="107.6">23</text>
<text x="304.4" y="103.8">28</text>
<text x="110.7" y="112.1">C</text>
<text x="64.2" y="121.6">35</text>
<text x="109.3" y="124.7">36</text>
<text x="131.6" y="124.7">30</text>
<text x="368.4" y="121.5">0.1</text>
<text x="378.3" y="121.5">A</text>
<text x="263.2" y="128.8">7</text>
<text x="366.1" y="128.8">17</text>
<text x="181" y="136">8</text>
<text x="204.8" y="136">47</text>
<text x="294.2" y="133.8">0.1</text>
<text x="304.1" y="133.8">A</text>
<text x="315.1" y="136">21</text>
<text x="105.1" y="138.5">53</text>
<text x="292.9" y="140.9">22</text>
<text x="306.6" y="141.6">A</text>
<text x="341.3" y="138.5">20</text>
<text x="147.6" y="149.9">31</text>
<text x="351.7" y="144.2">19</text>
<text x="344" y="154">A-A</text>
<text x="112.6" y="170">52</text>
<text x="202.2" y="170">42</text>
<text x="247.5" y="170">37</text>
<text x="202.2" y="188.5">49</text>
<text x="179.7" y="197.5">41</text>
<text x="272.2" y="197.5">38</text>
<text x="109.3" y="204.9">51</text>
<text x="128.4" y="204.9">37</text>
<text x="147.6" y="204.9">32</text>
<text x="86.3" y="212.5">50</text>
<text x="39.9" y="218.6">34</text>
<text x="218.8" y="218.7">视图 D</text>
<text x="235.9" y="218.6">48</text>
<text x="259.8" y="221.6">39</text>
<text x="194.9" y="224.4">40</text>
<text x="85.2" y="236.7">视图 B</text>
<text x="105.1" y="235.6">33</text>
<text x="94.5" y="245.4">D</text>
</g>
<g font-size="3.5" fill="#808080">
<text x="217.4" y="24.4">664.00</text>
<text x="200.2" y="34.5">335.00</text>
<text x="87.5" y="39.9">664.00</text>
<text x="326.3" y="38.3">130</text>
<text x="358.4" y="38.3">115</text>
<text x="310" y="53.6">240</text>
<text x="177.2" y="58.7">2X34</text>
<text x="68.7" y="65.6">315.50</text>
<text x="130.1" y="60.2">301.00</text>
<text x="99.1" y="67.7">35.50</text>
<text x="258.4" y="71.8">2X39</text>
<text x="161.9" y="77.4">898.00</text>
<text x="176" y="75.3">2X45</text>
<text x="45.6" y="80.1">49.00</text>
<text x="70" y="82.1">329.00</text>
<text x="108.5" y="82.1">27贯穿</text>
<text x="257.7" y="91.1">43.00</text>
<text x="299.9" y="92.1">514</text>
<text x="291.9" y="100.1">572</text>
<text x="307.6" y="96.8">320</text>
<text x="362" y="99.7">202</text>
<text x="266.3" y="102">658.00</text>
<text x="314.7" y="102.6">270</text>
<text x="174.2" y="113.5">324</text>
<text x="261.7" y="118.9">4XM12</text>
<text x="274.5" y="118.9">30</text>
<text x="177.8" y="125">2X144</text>
<text x="270.1" y="123">14X90°</text>
<text x="62.8" y="126.8">310.00</text>
<text x="104.1" y="129.7">345.00</text>
<text x="95.6" y="136.3">69.00</text>
<text x="130.6" y="137.7">4X74</text>
<text x="326" y="136.6">120</text>
<text x="210.9" y="138.4">38.00</text>
<text x="330.5" y="140.8">192</text>
<text x="138" y="146.4">224.00</text>
<text x="335" y="144.4">264</text>
<text x="110.9" y="163.2">190.00</text>
<text x="198.2" y="176.9">218.70</text>
<text x="246.1" y="174.9">146.60</text>
<text x="197.8" y="193.1">210.20</text>
<text x="263" y="195.8">17.00</text>
<text x="108.5" y="198.2">234.00</text>
<text x="126.8" y="209.6">4X50</text>
<text x="135.5" y="204.8">324.00</text>
<text x="178.1" y="207.3">70.50</text>
<text x="231.9" y="209.2">62</text>
<text x="76.1" y="211.5">223.00</text>
<text x="194.3" y="215.9">8.50</text>
<text x="253.1" y="215.5">2XR8.50贯穿</text>
<text x="34.3" y="225.1">4XM12</text>
<text x="47.1" y="225.1">30</text>
<text x="42.7" y="229.2">14X90°</text>
<text x="103.3" y="228.6">335.00</text>
</g>
<g font-size="3.5">
<text x="300" y="269.1">F3.6061.0368</text>
<text x="403.5" y="268.8">C</text>
</g>
<g font-size="2.8">
<text x="352.7" y="15">修订</text>
<text x="304.6" y="23">区域</text>
<text x="318" y="23">修订</text>
<text x="348.1" y="23">说明</text>
<text x="383.6" y="23">日期</text>
<text x="401.6" y="23">通过</text>
<text x="320.1" y="31.4">B</text>
<text x="342.4" y="31.4">增加热前加工</text>
<text x="379.7" y="31.4">2025/8/20</text>
<text x="402.4" y="31.4">OK</text>
<text x="192.6" y="253.3">本图纸是“机密信息”, 包含元基的知识产权(IP) 未经允许不得被共享,</text>
<text x="192.6" y="257.1">复制, 传送或制成可通过口头视觉, 书面或第三方访问的文件</text>
<text x="268.6" y="257.1">第三方</text>
<text x="192.6" y="261">未经元基书面通知或其他形式批准, 禁止元基的非受控图纸出现在现场.</text>
<text x="192.6" y="264.8">任何无效或过期的副本必须删除或销毁.</text>
<text x="355.6" y="268.6">615-00001-052-P05_711C</text>
</g>
<g font-size="2.1">
<text x="192.6" y="268.1">THIS DRAWING IS &quot;CONFIDENTIAL INFORMATION&quot; AND WILL REMAIN YUANJI'S</text>
<text x="192.6" y="271.2">INTELLECTUAL PROPERTY (IP) AND WILL NOT BE SHARED, COPIED, REPRODUCED,</text>
<text x="192.6" y="274.3">CONVEYED, OR MADE ACCESSIBLE TO THIRD PARTIES VIA ORAL, VISUAL, WRITTEN,</text>
<text x="192.6" y="277.4">OR OTHER FORMS OF COMMUNICATION WITHOUT YUANJI'S WRITTEN APPROVAL.</text>
<text x="192.6" y="280.5">DO NOT ALLOW YUANJI'S DRAWINGS TO BE SEEN LYING AROUND IN FACTORY OR</text>
<text x="192.6" y="283.6">OFFICES. ANY INVALID OR OBSOLETE COPIES MUST BE DELETED OR DESTROYED.</text>
<text x="389.2" y="285.7">A3</text>
<text x="405.9" y="285.7">B</text>
</g>
<g font-size="1.7">
<text x="285.9" y="234.8">MATERIAL ALLOY AND SPECIFICATIONS:</text>
<text x="285.4" y="253.3">公差范围：（除另有要求）</text>
<text x="287.1" y="255.8">X</text>
<text x="295.4" y="255.8">±0.6</text>
<text x="334.1" y="253.2">TITLE:</text>
<text x="287" y="263.3">角度:</text>
<text x="287.1" y="260.8">X.XX</text>
<text x="287.1" y="258.3">X.X</text>
<text x="293.1" y="263.3">±0.5°</text>
<text x="295.5" y="258.3">±0.6</text>
<text x="295.6" y="260.8">±0.6</text>
<text x="334" y="267.2">CUSTOMER PROVIDED</text>
<text x="334" y="269.7">DRAWING NUMBER:</text>
<text x="391.6" y="268.4">REVISION:</text>
<text x="286" y="273.1">NAME</text>
<text x="300.6" y="273.1">SIGNATURE</text>
<text x="323.5" y="273.1">DATE</text>
<text x="334" y="272.2">DWG NO.</text>
<text x="285.9" y="281.4">APPV'D</text>
<text x="286.1" y="277.1">DRAWN</text>
<text x="298.8" y="277.2">JIANG YULONG</text>
<text x="300.3" y="281.4">ZENG GUOLI</text>
<text x="321.1" y="281.4">2025-08-20</text>
<text x="321.3" y="277.1">2025-08-20</text>
<text x="285.9" y="285.8">MATERIAL FINISH:</text>
<text x="322.2" y="285.8">WEIGHT:</text>
<text x="353.6" y="285.8">SCALE:1:10</text>
<text x="364.6" y="285.8">SHEET 1 OF 1</text>
<text x="378.6" y="285.8">SHEET SIZE</text>
<text x="394.2" y="285.8">REVISION</text>
</g>
</svg>
